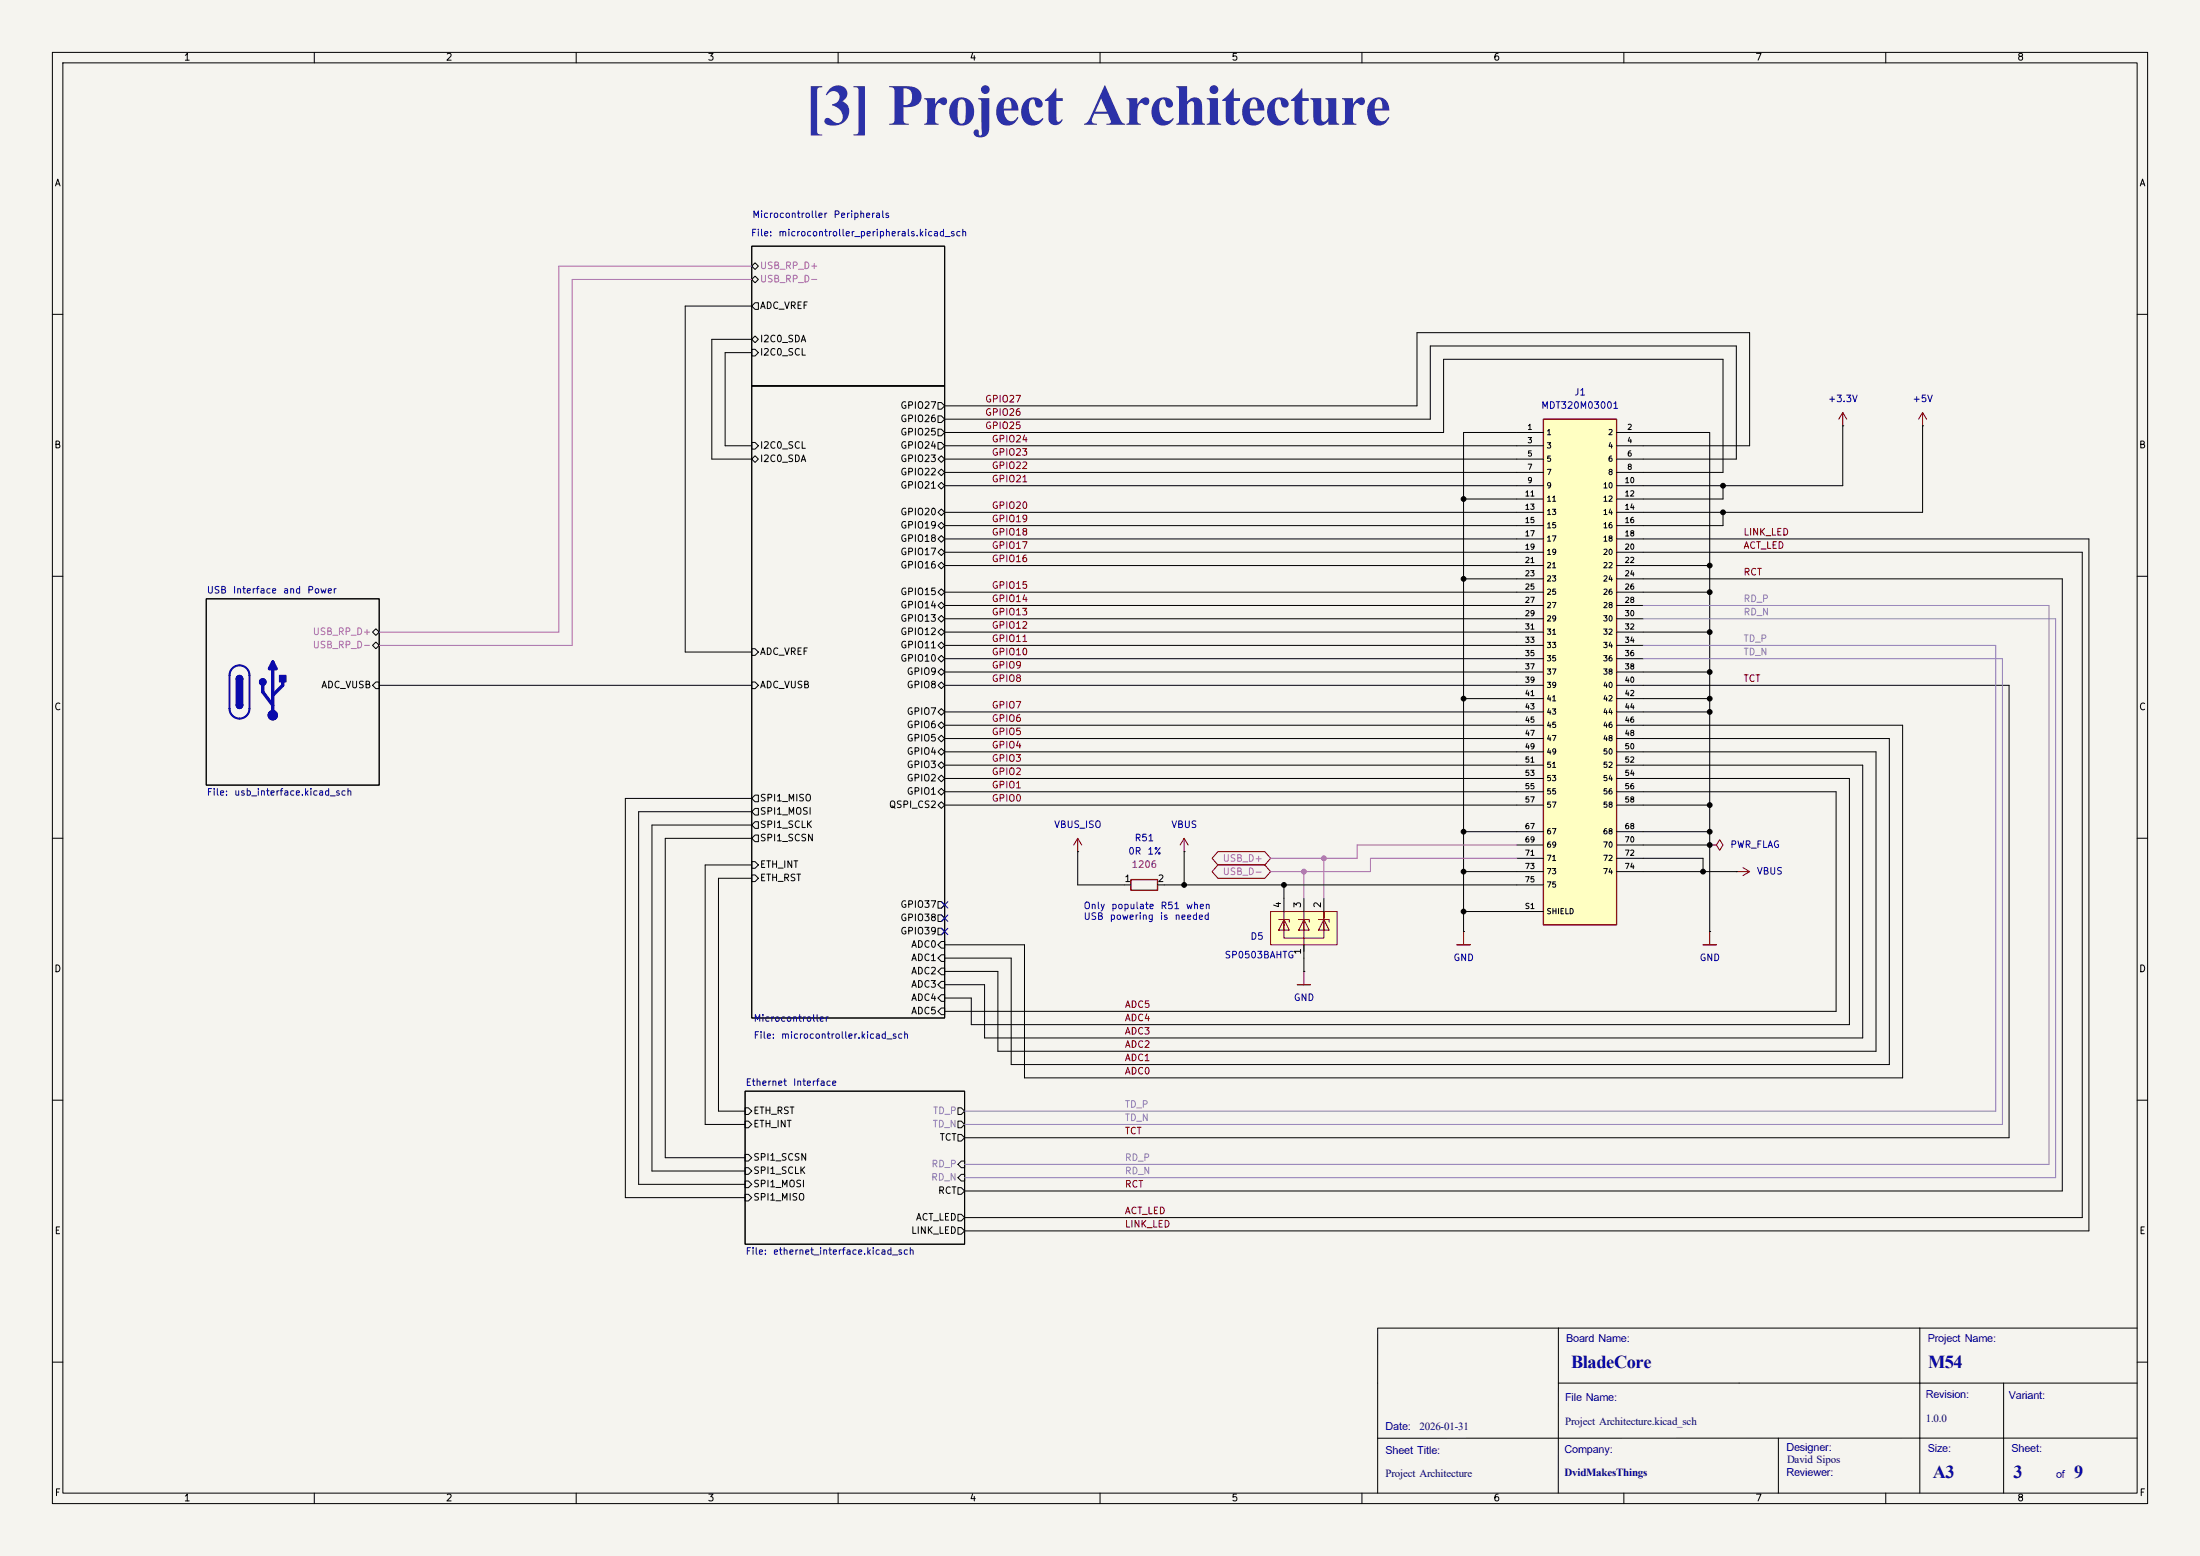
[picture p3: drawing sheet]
<svg xmlns="http://www.w3.org/2000/svg" width="420mm" height="297mm" viewBox="0 0 420 297" stroke-linecap="round" stroke-linejoin="round" font-family="sans-serif">
<path d="M0 0h420v297h-420z" fill="#f5f4ef" stroke="#f5f4ef" stroke-width=".19"/>
<g fill="none" stroke="#000" stroke-width=".19">
<path d="M10 10h400v277h-400zM12 12h396v273h-396zM60 10v2M110 10v2M160 10v2M210 10v2M260 10v2M310 10v2M360 10v2M143.5 47h36.8v26.7h-36.8zM10 60h2M143.5 73.7h36.8v120.6h-36.8z"/>
<path d="M408 60h2M10 110h2M39.4 114.3h33v35.6h-33zM408 110h2M10 160h2M408 160h2M10 210h2M142.2 208.3h41.9v29.2h-41.9zM408 210h2M263 253.5v31.5M297.5 253.5v31.5M366.5 253.5v31.5"/>
<path d="M408 253.5h-144.9M10 260h2M297.5 264h110.5M339.5 274.5v10.5M382.5 264v21M408 260h2M408 274.5h-144.9M60 285v2M110 285v2M160 285v2M210 285v2M260 285v2"/>
<path d="M310 285v2M360 285v2"/>
</g>
<path d="M45.1 129.5h1.3v5.1h-1.3z" fill="#0000c2"/>
<g fill="#0000c2" stroke="#0000c2" stroke-width=".19">
<circle cx="45.7" cy="129.5" r=".63"/>
<circle cx="45.7" cy="134.6" r=".63"/>
<circle cx="50.2" cy="130.2" r=".63"/>
<circle cx="52.1" cy="136.5" r=".9"/>
</g>
<path d="M53.3 128.9h1.3v1.3h-1.3z" fill="#0000c2"/>
<g fill="none" stroke="#000" stroke-width=".19">
<path d="M143.5 47h36.8v26.7h-36.8zM143.5 53.3l.6-.6 .7 .6-.7 .7zM143.5 50.8l.6-.6 .7 .6-.7 .6zM144.1 57.8h.7v1.3h-.7l-.6-.7zM143.5 73.7h36.8v120.6h-36.8zM143.5 64.8l.6-.7 .7 .7-.7 .6zM143.5 66.7h.6l.7 .6-.7 .6h-.6zM179.1 79.4h.6l.6 .6-.6 .6h-.6zM179.1 76.8h.6l.6 .7-.6 .6h-.6zM143.5 87.6l.6-.6 .7 .6-.7 .7zM143.5 84.5h.6l.7 .6-.7 .6h-.6zM179.1 81.9h.6l.6 .7-.6 .6h-.6z"/>
<path d="M179.1 97.8l.6-.6 .6 .6-.6 .6zM179.1 87.6l.6-.6 .6 .6-.6 .7zM179.1 90.2l.6-.7 .6 .7-.6 .6zM179.1 92.7l.6-.6 .6 .6-.6 .6zM179.1 84.5h.6l.6 .6-.6 .6h-.6zM39.4 114.3h33v35.6h-33zM179.1 100.3l.6-.6 .6 .6-.6 .7zM179.1 108l.6-.7 .6 .7-.6 .6zM179.1 102.9l.6-.7 .6 .7-.6 .6zM179.1 115.6l.6-.7 .6 .7-.6 .6zM179.1 105.4l.6-.6 .6 .6-.6 .6zM179.1 118.1l.6-.6 .6 .6-.6 .6z"/>
<path d="M179.7 112.4l.6 .6-.6 .7-.6-.7zM71.1 123.2l.7-.6 .6 .6-.6 .6zM71.1 120.7l.7-.7 .6 .7-.6 .6zM71.8 130.2h.6v1.2h-.6l-.7-.6zM143.5 123.8h.6l.7 .7-.7 .6h-.6zM143.5 130.2h.6l.7 .6-.7 .6h-.6zM179.1 120.7l.6-.7 .6 .7-.6 .6zM179.1 125.7l.6-.6 .6 .6-.6 .7zM179.1 130.8l.6-.6 .6 .6-.6 .6zM179.1 138.4l.6-.6 .6 .6-.6 .7zM179.1 128.3l.6-.7 .6 .7-.6 .6zM179.1 123.2l.6-.6 .6 .6-.6 .6z"/>
<path d="M179.7 135.3l.6 .6-.6 .6-.6-.6zM144.1 151.8h.7v1.2h-.7l-.6-.6zM144.1 154.3h.7v1.3h-.7l-.6-.7zM144.1 156.8h.7v1.3h-.7l-.6-.6zM144.1 159.4h.7v1.3h-.7l-.6-.7zM179.1 151.1l.6-.6 .6 .6-.6 .7zM179.1 146.1l.6-.7 .6 .7-.6 .6zM179.1 148.6l.6-.6 .6 .6-.6 .6zM179.1 141l.6-.7 .6 .7-.6 .6zM179.1 143.5l.6-.6 .6 .6-.6 .6zM179.1 153.7l.6-.7 .6 .7-.6 .6zM143.5 167h.6l.7 .6-.7 .7h-.6z"/>
<path d="M143.5 164.5h.6l.7 .6-.7 .6h-.6zM179.1 172.1h.6l.6 .6-.6 .7h-.6zM179.1 174.6h.6l.6 .7-.6 .6h-.6zM179.1 177.2h.6l.6 .6-.6 .6h-.6zM179.7 179.7h.6v1.3h-.6l-.6-.7zM179.7 182.2h.6v1.3h-.6l-.6-.6zM179.7 192.4h.6v1.3h-.6l-.6-.7zM179.7 184.8h.6v1.3h-.6l-.6-.7zM179.7 187.3h.6v1.3h-.6l-.6-.6zM179.7 189.9h.6v1.2h-.6l-.6-.6zM142.2 208.3h41.9v29.2h-41.9zM142.2 214h.7l.6 .6-.6 .7h-.7z"/>
<path d="M142.2 211.5h.7l.6 .6-.6 .6h-.7zM182.9 216.5h.6l.6 .7-.6 .6h-.6zM182.9 214h.6l.6 .6-.6 .7h-.6zM182.9 211.5h.6l.6 .6-.6 .6h-.6zM142.2 225.4h.7l.6 .7-.6 .6h-.7zM142.2 222.9h.7l.6 .6-.6 .7h-.7zM142.2 220.3h.7l.6 .7-.6 .6h-.7zM142.2 228h.7l.6 .6-.6 .6h-.7zM182.9 226.7h.6l.6 .6-.6 .7h-.6zM182.9 231.8h.6l.6 .6-.6 .6h-.6zM182.9 234.3h.6l.6 .6-.6 .7h-.6zM183.5 224.2h.6v1.2h-.6l-.6-.6z"/>
<path d="M183.5 221.6h.6v1.3h-.6l-.6-.7z"/>
</g>
<path d="M294.6 80h14v96.5h-14z" fill="#ffffc2"/>
<path d="M294.6 80h14v96.5h-14z" fill="none" stroke="#840000" stroke-width=".25"/>
<g fill="none" stroke="#000" stroke-width=".19">
<path d="M289.6 82.6h5M289.6 85.1h5M289.6 87.6h5M289.6 90.2h5M289.6 92.7h5M289.6 95.3h5M289.6 97.8h5M308.6 82.6h5.1M308.6 85.1h5.1M308.6 87.6h5.1M308.6 90.2h5.1M308.6 92.7h5.1"/>
<path d="M308.6 95.3h5.1M308.6 97.8h5.1M289.6 100.3h5M289.6 102.9h5M289.6 105.4h5M289.6 108h5M289.6 110.5h5M289.6 113h5M289.6 115.6h5M289.6 118.1h5M308.6 100.3h5.1M308.6 102.9h5.1"/>
<path d="M308.6 105.4h5.1M308.6 108h5.1M308.6 110.5h5.1M308.6 113h5.1M308.6 115.6h5.1M308.6 118.1h5.1M289.6 120.7h5M289.6 123.2h5M289.6 125.7h5M289.6 130.8h5M289.6 138.4h5M289.6 128.3h5"/>
<path d="M289.6 133.4h5M289.6 135.9h5M308.6 120.7h5.1M308.6 123.2h5.1M308.6 125.7h5.1M308.6 130.8h5.1M308.6 138.4h5.1M308.6 128.3h5.1M308.6 133.4h5.1M308.6 135.9h5.1M289.6 141h5M289.6 146.1h5"/>
<path d="M289.6 151.1h5M289.6 153.7h5M289.6 158.8h5M289.6 143.5h5M289.6 148.6h5M308.6 141h5.1M308.6 146.1h5.1M308.6 151.1h5.1M308.6 153.7h5.1M308.6 158.8h5.1M308.6 143.5h5.1M308.6 148.6h5.1"/>
<path d="M289.6 161.3h5M289.6 163.8h5M289.6 166.4h5M289.6 168.9h5M289.6 174h5M308.6 161.3h5.1M308.6 163.8h5.1M308.6 166.4h5.1M248.9 185.4h.1"/>
</g>
<path d="M248.9 185.4v2.6h-1.3h2.6h-1.3" fill="none" stroke="#840000" stroke-width=".19"/>
<path d="M242.6 174h12.7v6.3h-12.7z" fill="#ffffc3"/>
<g fill="none" stroke="#840000" stroke-width=".19">
<path d="M351.8 78.7l-.8 1.3M351.8 78.7l.8 1.3M351.8 78.7v2.6M367 78.7l-.7 1.3M367 78.7l.8 1.3M367 78.7v2.6M205.7 160l-.7 1.3M205.7 160l.8 1.3M205.7 160v2.6M226.1 160l-.8 1.3M226.1 160l.7 1.3M226.1 160v2.6"/>
<path d="M232.5 162.6h9l1.1 1.2-1.1 1.3h-9l-1.1-1.3zM232.5 165.1h9l1.1 1.3-1.1 1.2h-9l-1.1-1.2zM242.6 174h12.7v6.3h-12.7zM244.1 175.5h2v.5M245.1 175.5l1 2h-2zM245.1 174v3.5M247.9 175.5h2v.5M248.9 175.5l1 2h-2zM248.9 174v7.6M251.7 175.5h2v.5M252.7 175.3v-1.3v5.1h-7.6v-2.6M252.7 175.5l1 2h-2z"/>
<path d="M252.7 175.5v2M279.4 177.8v2.5h-1.3h2.6h-1.3M326.4 161.3h1.3l.6-1 .6 1-.6 1-.6-1M326.4 177.8v2.5h-1.3h2.6h-1.3M331.5 166.4h2.5M332.7 165.6l1.3 .8M334 166.4l-1.3 .7"/>
</g>
<g fill="none" stroke="#000" stroke-width=".19">
<path d="M143.5 58.4h-12.7v66.1h12.7M143.5 67.3h-5.1v17.8h5.1M143.5 64.8h-7.6v22.8h7.6M180.3 77.5h90.2v-14h63.5v21.6h-20.3M180.3 90.2h109.3M180.3 82.6h95.3v-14h53.3v21.6h-15.2M180.3 92.7h109.3M180.3 85.1h109.3M180.3 87.6h109.3M180.3 80h92.7v-14h58.5v21.6h-17.8M180.3 97.8h109.3M279.4 95.3h10.2"/>
<path d="M289.6 82.6h-10.2v95.2M313.7 82.6h12.7v95.2M328.9 97.8v2.5h-15.2M328.9 92.7v2.6h-15.2M351.8 81.3h.1M351.8 81.3v11.4h-38.1M367 81.3h.1M367 81.3v16.5h-53.3M180.3 113h109.3M180.3 108h109.3M180.3 100.3h109.3M180.3 105.4h109.3"/>
<path d="M180.3 102.9h109.3M180.3 115.6h109.3M180.3 118.1h109.3M279.4 110.5h10.2M313.7 113h12.7M313.7 108h12.7M313.7 105.4h83.8v127h-213.4M313.7 102.9h85.1v132h-214.7M313.7 110.5h80v116.8h-209.6M72.4 130.8h71.1M180.3 120.7h109.3M180.3 135.9h109.3"/>
<path d="M180.3 128.3h109.3M180.3 138.4h109.3M180.3 130.8h109.3M180.3 125.7h109.3M180.3 123.2h109.3M279.4 133.4h10.2M313.7 120.7h12.7M313.7 135.9h12.7M313.7 133.4h12.7M313.7 128.3h12.7M313.7 138.4h49.5v67.3h-167.6v-25.4h-15.3M313.7 130.8h69.8v86.4h-199.4"/>
<path d="M143.5 152.4h-24.1v76.2h22.8M143.5 154.9h-21.6v71.2h20.3M143.5 157.5h-19v66h17.7M180.3 141h109.3M180.3 143.5h109.3M180.3 146.1h109.3M180.3 151.1h109.3M180.3 148.6h109.3M180.3 153.7h109.3M279.4 158.8h10.2M313.7 141h47v62.2h-167.7v-20.3h-12.7M313.7 148.6h39.4v47h-167.7v-5.1h-5.1"/>
<path d="M313.7 143.5h44.4v57.2h-167.6v-15.3h-10.2M313.7 146.1h41.9v52h-167.6v-10.1h-7.7M313.7 151.1h36.8v41.9h-170.2M313.7 153.7h12.7M313.7 158.8h12.7M143.5 160h-16.5v61h15.2M143.5 167.6h-6.3v44.5h5M143.5 165.1h-8.9v49.5h7.6M205.7 162.6h.1M205.7 162.6v6.3h10.2M221 168.9h68.6M226.1 162.6h.1"/>
<path d="M226.1 162.6v6.3M245.1 168.9v5.1M248.9 171.5v2.5M252.7 171.5v2.5M279.4 177.8h.1M279.4 166.4h10.2M279.4 174h10.2M313.7 166.4h17.8M313.7 163.8h11.4v2.6M313.7 161.3h12.7M326.4 161.3h.1M326.4 177.8h.1"/>
<path d="M331.5 166.4h.1M248.9 180.3v5.1"/>
</g>
<path d="M215.9 167.9h5.1v2h-5.1z" fill="none" stroke="#840000" stroke-width=".25"/>
<path d="M44.4 127.6a1.91 1.91 0 0 1 2.1-.5 1.91 1.91 0 0 1 1.1 1.8v6.4a1.9 1.9 0 0 1-1.9 1.9 1.9 1.9 0 0 1-1.9-1.9v-6.6l.2-.6z" fill="none" stroke="#0000c2" stroke-width=".38"/>
<path d="M50.2 130.8v1.3l1.9 2.5M52.1 126.4v10.1M52.1 126.4l.6 1.2h-1.3zM54 129.5v1.3l-1.9 1.9" fill="none" stroke="#0000c2" stroke-width=".63"/>
<path d="M143.5 53.3h-34.3v69.9h-36.8M143.5 50.8h-36.8v69.9h-34.3M248.9 166.4v5.1M252.7 163.8v7.7M289.6 163.8h-28v2.6h-19M289.6 161.3h-30.5v2.5h-16.5" fill="none" stroke="#c541cd" stroke-width=".19"/>
<path d="M313.7 118.1h78.7v106.7h-208.3M313.7 115.6h77.5v106.6h-207.1M313.7 123.2h67.3v88.9h-196.9M313.7 125.7h68.6v88.9h-198.2" fill="none" stroke="#907bb6" stroke-width=".19"/>
<path d="M179.7 172.1l1.2 1.2M179.7 177.2l1.2 1.2M179.7 174.7l1.2 1.2M180.9 172.1l-1.2 1.2M180.9 177.2l-1.2 1.2M180.9 174.7l-1.2 1.2" fill="none" stroke="#000084" stroke-width=".19"/>
<g fill="none" stroke="#0000c2" stroke-width=".19">
<path d="M45.1 129.5h1.3v5.1h-1.3zM53.3 128.9h1.3v1.3h-1.3z"/>
<circle cx="45.7" cy="129.5" r=".63"/>
<circle cx="45.7" cy="134.6" r=".63"/>
<circle cx="50.2" cy="130.2" r=".63"/>
<circle cx="52.1" cy="136.5" r=".9"/>
</g>
<g fill="#000" stroke="#000" stroke-width=".19">
<circle cx="279.4" cy="95.3" r=".46"/>
<circle cx="328.9" cy="97.8" r=".46"/>
<circle cx="328.9" cy="92.7" r=".46"/>
<circle cx="279.4" cy="110.5" r=".46"/>
<circle cx="326.4" cy="113" r=".46"/>
<circle cx="326.4" cy="108" r=".46"/>
<circle cx="279.4" cy="133.4" r=".46"/>
<circle cx="326.4" cy="128.3" r=".46"/>
<circle cx="326.4" cy="120.7" r=".46"/>
<circle cx="326.4" cy="133.4" r=".46"/>
<circle cx="326.4" cy="135.9" r=".46"/>
<circle cx="279.4" cy="158.8" r=".46"/>
<circle cx="326.4" cy="158.8" r=".46"/>
<circle cx="326.4" cy="153.7" r=".46"/>
<circle cx="226.1" cy="168.9" r=".46"/>
<circle cx="245.1" cy="168.9" r=".46"/>
<circle cx="279.4" cy="166.4" r=".46"/>
<circle cx="279.4" cy="174" r=".46"/>
<circle cx="325.1" cy="166.4" r=".46"/>
<circle cx="326.4" cy="161.3" r=".46"/>
</g>
<g fill="#c541cd" stroke="#c541cd" stroke-width=".19">
<circle cx="252.7" cy="163.8" r=".46"/>
<circle cx="248.9" cy="166.4" r=".46"/>
</g>
<text font-size="11.1" fill="#2b31a8" x="153.6" y="23.8">[3] Project Architecture</text>
<g font-size="3.5" fill="#00007f">
<text x="299.9" y="261.1">BladeCore</text>
<text x="368.1" y="261.1">M54</text>
<text x="369" y="282.1">A3</text>
<text x="384.4" y="282.1">3</text>
<text x="396" y="282.1">9</text>
</g>
<g font-size="2.1" fill="#00f">
<text x="299" y="256.2">Board Name:</text>
<text x="368" y="256.2">Project Name:</text>
<text x="298.8" y="267.4">File Name:</text>
<text x="367.6" y="266.9">Revision:</text>
<text x="383.5" y="267">Variant:</text>
<text x="264.5" y="272.9">Date:</text>
<text x="264.5" y="277.5">Sheet Title:</text>
<text x="298.7" y="277.3">Company:</text>
<text x="341.1" y="281.7">Reviewer:</text>
<text x="341.1" y="277">Designer:</text>
<text x="368" y="277.2">Size:</text>
<text x="384" y="277.2">Sheet:</text>
<text x="392.5" y="282.2">of</text>
</g>
<g font-size="2.1" fill="#00007f">
<text x="271" y="272.9">2026-01-31</text>
<text x="298.8" y="271.9">Project Architecture.kicad_sch</text>
<text x="367.6" y="271.4">1.0.0</text>
<text x="264.5" y="282">Project Architecture</text>
<text x="298.7" y="281.8">DvidMakesThings</text>
<text x="341.2" y="279.2">David Sipos</text>
</g>
<g font-size="1.3">
<text x="35" y="11.9">1</text>
<text x="85" y="11.9">2</text>
<text x="135" y="11.9">3</text>
<text x="185" y="11.9">4</text>
<text x="235" y="11.9">5</text>
<text x="285" y="11.9">6</text>
<text x="335" y="11.9">7</text>
<text x="385" y="11.9">8</text>
<text x="10.3" y="35.9">A</text>
<text x="408.3" y="35.9">A</text>
<text x="145" y="59.3">ADC_VREF</text>
<text x="145" y="65.6">I2C0_SDA</text>
<text x="145" y="68.2">I2C0_SCL</text>
<text x="171.8" y="83.4">GPIO25</text>
<text x="171.8" y="80.9">GPIO26</text>
<text x="171.8" y="78.3">GPIO27</text>
<text x="10.3" y="85.9">B</text>
<text x="145" y="88.5">I2C0_SDA</text>
<text x="145" y="86">I2C0_SCL</text>
<text x="171.8" y="88.5">GPIO23</text>
<text x="171.8" y="86">GPIO24</text>
<text x="408.2" y="85.9">B</text>
<text x="171.8" y="91">GPIO22</text>
<text x="171.8" y="93.6">GPIO21</text>
<text x="171.8" y="101.2">GPIO19</text>
<text x="171.8" y="98.7">GPIO20</text>
<text x="171.8" y="103.7">GPIO18</text>
<text x="171.8" y="106.3">GPIO17</text>
<text x="171.8" y="108.8">GPIO16</text>
<text x="171.8" y="113.9">GPIO15</text>
<text x="171.8" y="116.4">GPIO14</text>
<text x="171.8" y="119">GPIO13</text>
<text x="145" y="125.3">ADC_VREF</text>
<text x="171.8" y="121.5">GPIO12</text>
<text x="171.8" y="124.1">GPIO11</text>
<text x="61.2" y="131.7">ADC_VUSB</text>
<text x="145" y="131.7">ADC_VUSB</text>
<text x="171.8" y="126.6">GPIO10</text>
<text x="173" y="131.7">GPIO8</text>
<text x="173" y="129.1">GPIO9</text>
<text x="10.3" y="135.9">C</text>
<text x="173" y="136.8">GPIO7</text>
<text x="408.2" y="135.9">C</text>
<text x="173" y="139.3">GPIO6</text>
<text x="173" y="141.8">GPIO5</text>
<text x="173" y="146.9">GPIO3</text>
<text x="173" y="149.5">GPIO2</text>
<text x="173" y="144.4">GPIO4</text>
<text x="145" y="153.3">SPI1_MISO</text>
<text x="145" y="155.8">SPI1_MOSI</text>
<text x="169.6" y="154.5">QSPI_CS2</text>
<text x="173" y="152">GPIO1</text>
<text x="145" y="158.3">SPI1_SCLK</text>
<text x="145" y="160.9">SPI1_SCSN</text>
<text x="145" y="166">ETH_INT</text>
<text x="145" y="168.5">ETH_RST</text>
<text x="171.8" y="173.6">GPIO37</text>
<text x="214.6" y="168.7">1</text>
<text x="220.9" y="168.7">2</text>
<text x="244.9" y="173.4" transform="rotate(-90 244.9 173.4)">4</text>
<text x="248.7" y="173.4" transform="rotate(-90 248.7 173.4)">3</text>
<text x="252.5" y="173.4" transform="rotate(-90 252.5 173.4)">2</text>
<text x="171.8" y="176.1">GPIO38</text>
<text x="171.8" y="178.7">GPIO39</text>
<text x="10.3" y="185.9">D</text>
<text x="173.8" y="181.2">ADC0</text>
<text x="173.8" y="183.7">ADC1</text>
<text x="248.7" y="182.3" transform="rotate(-90 248.7 182.3)">1</text>
<text x="408.2" y="185.9">D</text>
<text x="173.8" y="186.3">ADC2</text>
<text x="173.8" y="188.8">ADC3</text>
<text x="173.8" y="191.4">ADC4</text>
<text x="173.8" y="193.9">ADC5</text>
<text x="143.7" y="215.5">ETH_INT</text>
<text x="143.7" y="213">ETH_RST</text>
<text x="143.7" y="221.8">SPI1_SCSN</text>
<text x="179.3" y="218">TCT</text>
<text x="143.7" y="226.9">SPI1_MOSI</text>
<text x="143.7" y="224.4">SPI1_SCLK</text>
<text x="143.7" y="229.5">SPI1_MISO</text>
<text x="174.7" y="233.3">ACT_LED</text>
<text x="179" y="228.2">RCT</text>
<text x="10.3" y="235.9">E</text>
<text x="173.8" y="235.8">LINK_LED</text>
<text x="408.3" y="235.9">E</text>
<text x="10.3" y="285.9">F</text>
<text x="35" y="286.9">1</text>
<text x="85" y="286.9">2</text>
<text x="135" y="286.9">3</text>
<text x="185" y="286.9">4</text>
<text x="235" y="286.9">5</text>
<text x="285" y="286.9">6</text>
<text x="335" y="286.9">7</text>
<text x="385" y="286.9">8</text>
<text x="408.3" y="285.9">F</text>
</g>
<g font-size="1.3" fill="#000084">
<text x="143.5" y="41.9">Microcontroller</text>
<text x="159" y="41.9">Peripherals</text>
<text x="143.3" y="45.4">File:</text>
<text x="148.5" y="45.4">microcontroller_peripherals.kicad_sch</text>
<text x="39.4" y="113.6">USB</text>
<text x="44.4" y="113.6">Interface</text>
<text x="53.9" y="113.6">and</text>
<text x="58.5" y="113.6">Power</text>
<text x="39.4" y="152.2">File:</text>
<text x="44.6" y="152.2">usb_interface.kicad_sch</text>
<text x="143.8" y="195.3">Microcontroller</text>
<text x="143.8" y="198.6">File:</text>
<text x="149" y="198.6">microcontroller.kicad_sch</text>
<text x="142.2" y="207.6">Ethernet</text>
<text x="151.3" y="207.6">Interface</text>
<text x="142.2" y="239.8">File:</text>
<text x="147.5" y="239.8">ethernet_interface.kicad_sch</text>
</g>
<g font-size="1.3" fill="#c541cd">
<text x="145" y="51.7">USB_RP_D+</text>
<text x="145" y="54.2">USB_RP_D-</text>
<text x="59.6" y="124.1">USB_RP_D-</text>
<text x="59.6" y="121.5">USB_RP_D+</text>
<text x="233.3" y="164.8">USB_D+</text>
<text x="233.3" y="167.3">USB_D-</text>
</g>
<g font-size="1.3" fill="#840000">
<text x="188" y="77.1">GPIO27</text>
<text x="188" y="79.7">GPIO26</text>
<text x="188" y="82.2">GPIO25</text>
<text x="189.2" y="89.8">GPIO22</text>
<text x="189.2" y="84.7">GPIO24</text>
<text x="189.2" y="87.3">GPIO23</text>
<text x="189.2" y="92.4">GPIO21</text>
<text x="189.2" y="100">GPIO19</text>
<text x="189.2" y="97.4">GPIO20</text>
<text x="189.2" y="105.1">GPIO17</text>
<text x="189.2" y="107.6">GPIO16</text>
<text x="189.2" y="102.5">GPIO18</text>
<text x="332.7" y="105.1">ACT_LED</text>
<text x="332.7" y="102.5">LINK_LED</text>
<text x="189.2" y="112.7">GPIO15</text>
<text x="332.7" y="110.1">RCT</text>
<text x="189.2" y="117.8">GPIO13</text>
<text x="189.2" y="115.2">GPIO14</text>
<text x="189.2" y="120.3">GPIO12</text>
<text x="189.2" y="125.4">GPIO10</text>
<text x="189.2" y="122.8">GPIO11</text>
<text x="189.2" y="127.9">GPIO9</text>
<text x="189.2" y="130.5">GPIO8</text>
<text x="332.7" y="130.5">TCT</text>
<text x="189.2" y="135.5">GPIO7</text>
<text x="189.2" y="143.2">GPIO4</text>
<text x="189.2" y="140.6">GPIO5</text>
<text x="189.2" y="138.1">GPIO6</text>
<text x="189.2" y="148.2">GPIO2</text>
<text x="189.2" y="145.7">GPIO3</text>
<text x="189.2" y="153.3">GPIO0</text>
<text x="189.2" y="150.8">GPIO1</text>
<text x="214.6" y="192.7">ADC5</text>
<text x="214.6" y="197.8">ADC3</text>
<text x="214.6" y="195.2">ADC4</text>
<text x="214.6" y="202.9">ADC1</text>
<text x="214.6" y="200.3">ADC2</text>
<text x="214.6" y="205.4">ADC0</text>
<text x="214.6" y="216.8">TCT</text>
<text x="214.6" y="227">RCT</text>
<text x="214.6" y="232.1">ACT_LED</text>
<text x="214.6" y="234.6">LINK_LED</text>
</g>
<g font-size="1.3" fill="#0000c2">
<text x="300.4" y="75.8">J1</text>
<text x="348.8" y="77.1">+3.3V</text>
<text x="365" y="77.1">+5V</text>
<text x="294.1" y="78.3">MDT320M03001</text>
<text x="201.1" y="158.3">VBUS_ISO</text>
<text x="216.5" y="160.9">R51</text>
<text x="223.5" y="158.3">VBUS</text>
<text x="215.3" y="163.4">0R</text>
<text x="218.9" y="163.4">1%</text>
<text x="330.2" y="162.2">PWR_FLAG</text>
<text x="335.3" y="167.2">VBUS</text>
<text x="206.8" y="173.8">Only</text>
<text x="212" y="173.8">populate</text>
<text x="221.4" y="173.8">R51</text>
<text x="226.3" y="173.8">when</text>
<text x="206.8" y="175.9">USB</text>
<text x="211.7" y="175.9">powering</text>
<text x="221.3" y="175.9">is</text>
<text x="224.1" y="175.9">needed</text>
<text x="238.6" y="179.7">D5</text>
<text x="233.7" y="183.2">SP0503BAHTG</text>
<text x="277.4" y="183.7">GND</text>
<text x="324.4" y="183.7">GND</text>
<text x="246.9" y="191.4">GND</text>
</g>
<g font-size="1.3" fill="#907bb6">
<text x="332.7" y="117.8">RD_N</text>
<text x="332.7" y="115.2">RD_P</text>
<text x="332.7" y="122.8">TD_P</text>
<text x="332.7" y="125.4">TD_N</text>
<text x="178" y="215.5">TD_N</text>
<text x="178" y="213">TD_P</text>
<text x="214.6" y="214.3">TD_N</text>
<text x="214.6" y="211.7">TD_P</text>
<text x="214.6" y="221.9">RD_P</text>
<text x="177.6" y="225.7">RD_N</text>
<text x="177.7" y="223.1">RD_P</text>
<text x="214.6" y="224.4">RD_N</text>
</g>
<text font-size="1.3" fill="#840084" x="215.9" y="166">1206</text>
<g font-size="1">
<text x="291.5" y="82.3">1</text>
<text x="295.1" y="83.3">1</text>
<text x="306.9" y="83.3">2</text>
<text x="310.5" y="82.3">2</text>
<text x="291.5" y="84.8">3</text>
<text x="291.5" y="87.4">5</text>
<text x="291.5" y="89.9">7</text>
<text x="295.1" y="85.8">3</text>
<text x="295.1" y="88.4">5</text>
<text x="306.9" y="85.8">4</text>
<text x="306.9" y="88.4">6</text>
<text x="310.5" y="84.8">4</text>
<text x="310.5" y="87.4">6</text>
<text x="310.5" y="89.9">8</text>
<text x="291" y="95">11</text>
<text x="291.5" y="92.5">9</text>
<text x="295.1" y="93.4">9</text>
<text x="295.1" y="90.9">7</text>
<text x="295.1" y="96">11</text>
<text x="305.9" y="96">12</text>
<text x="305.9" y="93.4">10</text>
<text x="306.9" y="90.9">8</text>
<text x="310.1" y="95">12</text>
<text x="310.1" y="92.5">10</text>
<text x="291" y="100.1">15</text>
<text x="291" y="97.5">13</text>
<text x="295.1" y="101.1">15</text>
<text x="295.1" y="98.5">13</text>
<text x="305.9" y="98.5">14</text>
<text x="305.9" y="101.1">16</text>
<text x="310.1" y="97.5">14</text>
<text x="310.1" y="100.1">16</text>
<text x="291" y="107.7">21</text>
<text x="291" y="102.6">17</text>
<text x="291" y="105.2">19</text>
<text x="295.1" y="103.6">17</text>
<text x="295.1" y="106.1">19</text>
<text x="305.9" y="103.6">18</text>
<text x="305.9" y="106.1">20</text>
<text x="310.1" y="102.6">18</text>
<text x="310.1" y="105.2">20</text>
<text x="310.1" y="107.7">22</text>
<text x="291" y="110.2">23</text>
<text x="291" y="112.8">25</text>
<text x="295.1" y="108.7">21</text>
<text x="295.1" y="111.2">23</text>
<text x="295.1" y="113.8">25</text>
<text x="305.9" y="108.7">22</text>
<text x="305.9" y="111.2">24</text>
<text x="305.9" y="113.8">26</text>
<text x="310.1" y="110.2">24</text>
<text x="310.1" y="112.8">26</text>
<text x="291" y="115.3">27</text>
<text x="291" y="117.9">29</text>
<text x="295.1" y="116.3">27</text>
<text x="295.1" y="118.8">29</text>
<text x="305.9" y="116.3">28</text>
<text x="305.9" y="118.8">30</text>
<text x="310.1" y="115.3">28</text>
<text x="310.1" y="117.9">30</text>
<text x="291" y="122.9">33</text>
<text x="291" y="120.4">31</text>
<text x="291" y="125.5">35</text>
<text x="295.1" y="123.9">33</text>
<text x="295.1" y="121.4">31</text>
<text x="305.9" y="121.4">32</text>
<text x="305.9" y="123.9">34</text>
<text x="310.1" y="120.4">32</text>
<text x="310.1" y="122.9">34</text>
<text x="310.1" y="125.5">36</text>
<text x="291" y="130.6">39</text>
<text x="291" y="128">37</text>
<text x="295.1" y="131.5">39</text>
<text x="295.1" y="126.5">35</text>
<text x="295.1" y="129">37</text>
<text x="305.9" y="126.5">36</text>
<text x="305.9" y="129">38</text>
<text x="305.9" y="131.5">40</text>
<text x="310.1" y="128">38</text>
<text x="310.1" y="130.6">40</text>
<text x="291" y="133.1">41</text>
<text x="291" y="135.6">43</text>
<text x="295.1" y="134.1">41</text>
<text x="295.1" y="136.6">43</text>
<text x="305.9" y="134.1">42</text>
<text x="305.9" y="136.6">44</text>
<text x="310.1" y="133.1">42</text>
<text x="310.1" y="135.6">44</text>
<text x="291" y="138.2">45</text>
<text x="291" y="140.7">47</text>
<text x="291" y="143.3">49</text>
<text x="295.1" y="139.2">45</text>
<text x="295.1" y="141.7">47</text>
<text x="305.9" y="139.2">46</text>
<text x="305.9" y="141.7">48</text>
<text x="310.1" y="138.2">46</text>
<text x="310.1" y="140.7">48</text>
<text x="310.1" y="143.3">50</text>
<text x="291" y="145.8">51</text>
<text x="291" y="148.3">53</text>
<text x="295.1" y="146.8">51</text>
<text x="295.1" y="144.2">49</text>
<text x="295.1" y="149.3">53</text>
<text x="305.9" y="144.2">50</text>
<text x="305.9" y="146.8">52</text>
<text x="305.9" y="149.3">54</text>
<text x="310.1" y="145.8">52</text>
<text x="310.1" y="148.3">54</text>
<text x="291" y="153.4">57</text>
<text x="291" y="150.9">55</text>
<text x="295.1" y="154.4">57</text>
<text x="295.1" y="151.9">55</text>
<text x="305.9" y="151.9">56</text>
<text x="305.9" y="154.4">58</text>
<text x="310.1" y="150.9">56</text>
<text x="310.1" y="153.4">58</text>
<text x="291" y="158.5">67</text>
<text x="291" y="161">69</text>
<text x="295.1" y="159.5">67</text>
<text x="305.9" y="159.5">68</text>
<text x="310.1" y="161">70</text>
<text x="310.1" y="158.5">68</text>
<text x="291" y="163.6">71</text>
<text x="291" y="166.1">73</text>
<text x="295.1" y="164.6">71</text>
<text x="295.1" y="167.1">73</text>
<text x="295.1" y="162">69</text>
<text x="305.9" y="162">70</text>
<text x="305.9" y="164.6">72</text>
<text x="305.9" y="167.1">74</text>
<text x="310.1" y="163.6">72</text>
<text x="310.1" y="166.1">74</text>
<text x="291" y="168.7">75</text>
<text x="291" y="173.7">S1</text>
<text x="295.1" y="169.6">75</text>
<text x="295.1" y="174.7">SHIELD</text>
</g>
</svg>
